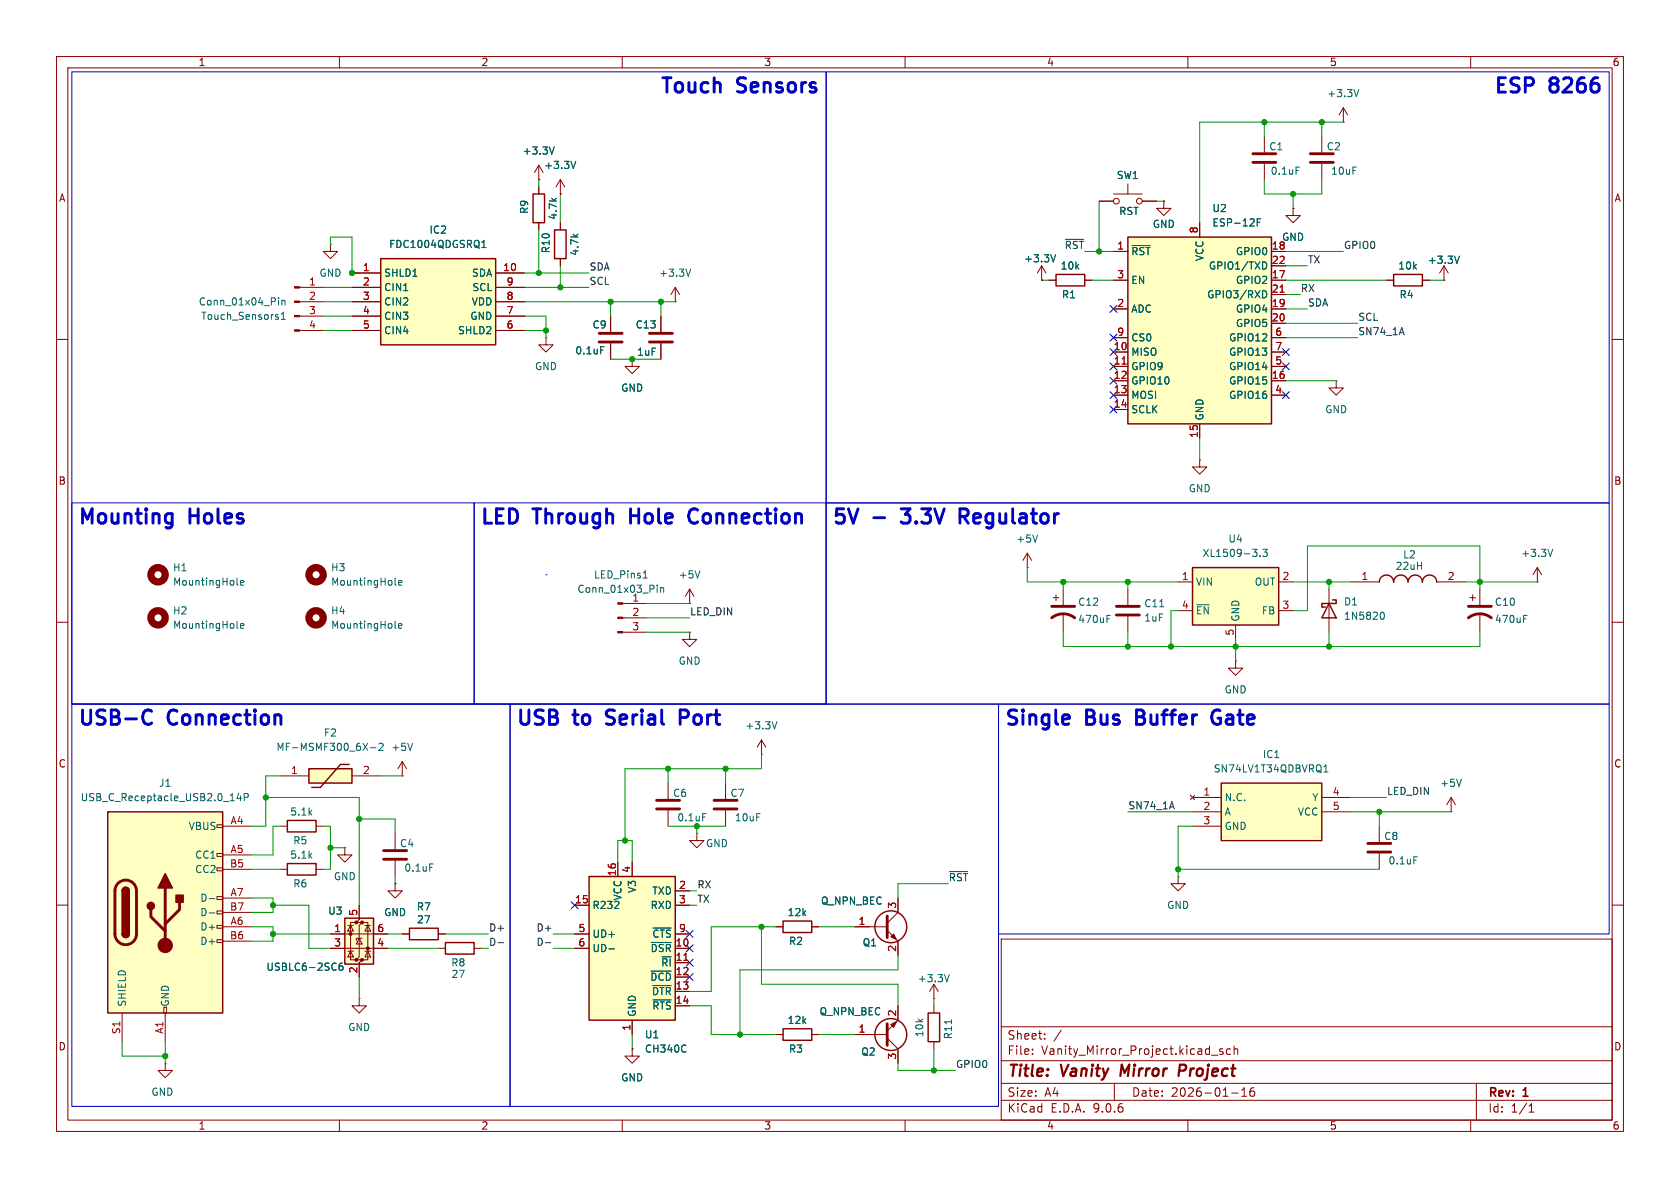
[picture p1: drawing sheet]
<svg xmlns="http://www.w3.org/2000/svg" width="297mm" height="210mm" viewBox="0 0 297 210" stroke-linecap="round" stroke-linejoin="round" font-family="sans-serif">
<g fill="none" stroke="#840000" stroke-width=".18">
<path d="M10 10h277v190h-277zM12 12h273v186h-273zM60 10v2M110 10v2M160 10v2M210 10v2M260 10v2M95.2 33v1.3M95.2 39.4v1.2M107.9 55.9v2.8M245.1 49.5h1.3M251.5 49.5h1.2"/>
<path d="M10 60h2M107.9 60.7v2.8M285 60h2M212.1 81.3v1.3h1.3l-1.3 1.2-1.3-1.2h1.3M212.1 81.3h.1M10 110h2M186.2 105.7h1M186.7 105.2v1M188 104.1v2.8M188 108.5v3.3M199.4 104.1v2.8M199.4 109v2.8"/>
<path d="M218.4 116.8v1.3h1.3l-1.3 1.3-1.2-1.3h1.2M218.4 116.8h.1M238.8 102.9h5M254 102.9h5.1M285 110h2M158.7 158.8v2.5l-1.9 1.9M208.3 154.9v1.3h1.2l-1.2 1.3-1.3-1.3h1.3M208.3 154.9h.1M243.8 146.1v2.7M243.8 150.9v2.8M256.5 143.5h.1M256.5 141l-.7 1.2"/>
<path d="M256.5 141l.8 1.2M256.5 141v2.5M10 160h2M137.2 163.8h1.2M143.5 163.8h1.3M151.1 163.8h5.7M156.8 164.5l1.9 1.9v2.5M158.7 177.8v2.5l-1.9 1.9M165.1 176.5h.1M165.1 174l-.8 1.3M165.1 174l.8 1.3M165.1 174v2.5"/>
<path d="M177 166h108v32h-108zM285 160h2M29.2 188v1.2h1.3l-1.3 1.3-1.3-1.3h1.3M29.2 188h.1M60 198v2M110 198v2M151.1 182.9h5.7M156.8 183.5l1.9 1.9v2.6M160 198v2M177 194.5h108M177 191.5h108M177 187.5h108"/>
<path d="M177 181.5h108M182.5 186.3v.1M182.5 185.5v.1M184.7 183.6v.1M184.7 182.8v.1M187.6 182.1l-1.3 2M197 191.5v3M210 198v2M214.2 186.5h1.1M216.2 185.5l-.4-.1-.2 .2 .1 .2 .5 .2v.3h-.6M217.5 185.5l-.4-.1-.3 .3v.4l.2 .2h.5M217.7 193.2h1.2"/>
<path d="M218.2 185.5l.2-.1 .3 .1 .1 .9M218.2 184.9v1.5M219.5 193.8h.9M219.5 192.7l.5-.4v1.5M221.7 192.3a.59 .59 0 0 0-.7 .6v.6l.1 .2 .4 .1 .2-.1 .1-.5-.1-.3h-.5l-.2 .3M260 198v2M261 191.5v6.5M270.3 196.6h.9M270.3 195.5l.4-.4v1.5"/>
</g>
<path d="M198.3 188.2l-.2 2M209.4 188.2h-.8l-.3 2M209.4 189.2l-.9 .1" fill="none" stroke="#840000" stroke-width=".4"/>
<g fill="none" stroke="#840000" stroke-width=".25">
<path d="M94.2 34.3h2.1v5.1h-2.1zM246.4 48.5h5.1v2h-5.1zM243.8 102.9a1.27 1.27 0 0 1 1.3-1.2 1.27 1.27 0 0 1 1.3 1.2 1.27 1.27 0 0 1 1.2-1.2 1.27 1.27 0 0 1 1.3 1.2 1.27 1.27 0 0 1 1.3-1.2 1.27 1.27 0 0 1 1.3 1.2 1.27 1.27 0 0 1 1.2-1.2 1.27 1.27 0 0 1 1.3 1.2M138.4 162.8h5.1v2h-5.1z"/>
<circle cx="157.5" cy="163.8" r="2.82"/>
<circle cx="157.5" cy="182.9" r="2.82"/>
</g>
<path d="M106.2 61.3h.6M195.7 109.4h.4M195.7 108.8h.6M205 107.3h.7M258.4 137.7l-.5 1.3M250 151.5h.6M167.8 172.3l-.4 1.3" fill="none" stroke="#006464" stroke-width=".18"/>
<path d="M105.9 58.9h4.1M105.9 60.5h4.1M185.9 109.2a3.3 3.3 0 0 1 4.1 0M185.9 107.2h4.1M197.4 107.2h4M197.4 108.7h4M241.8 149.1h4.1M241.8 150.6h4.1M156.8 161.9v3.8M156.8 181v3.8" fill="none" stroke="#840000" stroke-width=".51"/>
<g fill="#840000" stroke="#840000" stroke-width=".18">
<path d="M157.5 181.1l1-.5-.5 1z"/>
<path d="M157.5 165.6l.5-.5 .5 1z"/>
</g>
<path d="M215.9 138.4h17.8v10.2h-17.8z" fill="#ffffc2"/>
<path d="M215.9 138.4h17.8v10.2h-17.8zM72.4 164.1h5.1v2h-5.1z" fill="none" stroke="#840000" stroke-width=".25"/>
<g fill="none" stroke="#840000" stroke-width=".18">
<path d="M194.3 35.6h2.5M196.8 34.3h5.1M199.4 32.5v1.8M201.9 35.6h2.6M111.8 63.5v1.3h1.2l-1.2 1.2-1.3-1.2h1.3M111.8 63.5h.1M181.6 97.8l-.8 1.3M181.6 97.8l.8 1.3M181.6 97.8v2.5M110.1 106.7h4.2M110.1 109.2h4.2M110.1 111.8h4.2"/>
<path d="M121.9 111.8v1.2h1.3l-1.3 1.3-1.3-1.3h1.3M121.9 111.8h.1M121.9 106.7h.1M121.9 104.1l-.7 1.3M121.9 104.1l.8 1.3M121.9 104.1v2.6M181.6 100.3h.1M128.3 138.4v2.8M69.8 156.2v1.3h1.3l-1.3 1.3-1.2-1.3h1.2M69.8 156.2h.1M69.8 147.3v2.8M69.8 152.1v2.8"/>
<path d="M128.3 143.3v2.8M210.4 140.6l.8 .8M210.8 141h5.1M210.8 143.5h5.1M210.8 146.1h5.1M211.2 140.6l-.8 .8M233.7 141h5.1M233.7 143.5h5.1M71.1 165.1h1.3M77.5 165.1h1.2"/>
<circle cx="197.4" cy="35.6" r=".51"/>
<circle cx="201.4" cy="35.6" r=".51"/>
</g>
<path d="M113.7 102.2h.8M114 101.1l.1-.2v1.3M116.2 103.4v.2M116.2 103.9v.8M116.8 103.9v.8M116.8 104l.2-.1h.3v.8M123.7 100.9l-.4 1.3M234 136.5h.8M234 135.6l.4-.4v1.3M76 152.7h.6" fill="none" stroke="#006464" stroke-width=".18"/>
<path d="M67.8 150.4h4.1M67.8 151.9h4.1M126.2 141.5h4.1M126.2 143h4.1" fill="none" stroke="#840000" stroke-width=".51"/>
<g fill="#840000" stroke="#840000" stroke-width=".18">
<path d="M109.2 106.6h.9v.2h-.9z"/>
<path d="M109.2 109.1h.9v.2h-.9z"/>
<path d="M109.2 111.6h.9v.3h-.9z"/>
</g>
<path d="M199.4 41.9h25.4v33h-25.4z" fill="#ffffc2"/>
<path d="M186.7 48.5h5.1v2h-5.1zM199.4 41.9h25.4v33h-25.4zM50.8 152.7h5.1v2h-5.1zM50.8 145h5.1v2.1h-5.1zM78.7 166.6h5.1v2.1h-5.1z" fill="none" stroke="#840000" stroke-width=".25"/>
<g fill="none" stroke="#840000" stroke-width=".18">
<path d="M237.5 19.1l-.8 1.2M237.5 19.1l.8 1.2M237.5 19.1v2.5M205.7 35.6v1.2h-1.2l1.2 1.3 1.3-1.3h-1.3M205.7 35.6h.1M212.1 39.4v2.5M237.5 21.6h.1M184.1 49.5h.1M184.1 47l-.7 1.3M184.1 47l.8 1.3M184.1 47v2.5M185.4 49.5h1.3"/>
<path d="M191.8 49.5h1.2M196.8 44.5h2.6M196.8 49.5h2.6M196.8 54.6h2.6M196.8 59.7h2.6M224.8 44.5h2.5M224.8 49.5h2.5M224.8 54.6h2.5M224.8 59.7h2.5M224.8 47h2.5M224.8 52.1h2.5M224.8 57.2h2.5"/>
<path d="M255.3 49.5h.1M255.3 47l-.8 1.3M255.3 47l.7 1.3M255.3 47v2.5M196.8 62.2h2.6M196.8 64.8h2.6M196.8 67.3h2.6M196.8 69.9h2.6M196.8 72.4h2.6M212.1 74.9v2.6M224.8 62.2h2.5M224.8 64.8h2.5"/>
<path d="M224.8 67.3h2.5M224.8 69.9h2.5M71.1 137.2h.1M71.1 134.6l-.7 1.3M71.1 134.6l.8 1.3M71.1 134.6v2.6M49.5 153.7h1.3M49.5 146.1h1.3M55.9 153.7h1.2M55.9 146.1h1.2M61 149.9v1.2h1.2l-1.2 1.3-1.3-1.3h1.3M61 149.9h.1"/>
<path d="M77.5 167.6h1.2M83.8 167.6h1.3"/>
</g>
<path d="M240.2 15.8l-.4 1.3M222.3 39.3h.4M222.9 38.7h-.6v1.2M186.6 45l-.4 1.3M200.1 43.4h3.2M223.2 51.4a.64 .64 0 0 1 .7 .6 .64 .64 0 0 1-.7 .6M223.5 46.3a.68 .68 0 0 1 .4 .6 .68 .68 0 0 1-.4 .7M258 45.3l-.4 1.3M72.9 131.4l-.4 1.3" fill="none" stroke="#006464" stroke-width=".18"/>
<path d="M226.3 51.7h.7M198.4 64.4h.7" fill="none" stroke="#a90000" stroke-width=".18"/>
<path d="M54.6 135.9h7.6v2.5h-7.6z" fill="#ffffc2"/>
<path d="M54.6 135.9h7.6v2.5h-7.6zM61.7 135.1h-1.5l-3.6 4.1h-1.5" fill="none" stroke="#840000" stroke-width=".25"/>
<path d="M49.5 137.2h5.1M62.2 137.2h5.1" fill="none" stroke="#840000" stroke-width=".18"/>
<path d="M65.5 132.2h1M67 131.5l.5-.1 .2 .4-.8 .9h.8" fill="none" stroke="#006464" stroke-width=".18"/>
<path d="M61 162.3h5v8.1h-5z" fill="#ffffc2"/>
<g fill="#840000" stroke="#840000" stroke-width=".18">
<circle cx="62" cy="165.1" r=".25"/>
<circle cx="63" cy="163.1" r=".25"/>
<circle cx="63" cy="169.7" r=".25"/>
<circle cx="64" cy="163.1" r=".25"/>
<circle cx="64" cy="169.7" r=".25"/>
<circle cx="65" cy="167.6" r=".25"/>
</g>
<g fill="none" stroke="#840000" stroke-width=".18">
<path d="M223.5 24.1v2.8M223.5 29v2.8M228.6 36.8v1.3h1.3l-1.3 1.3-1.3-1.3h1.3M228.6 36.8h.1M236.2 67.3v1.3h1.3l-1.3 1.3-1.3-1.3h1.3M236.2 67.3h.1M259.8 105.7h1.1M260.3 105.2v1M261.6 104.1v2.8M261.6 108.5v3.3M271.8 102.9h.1M271.8 100.3l-.8 1.3"/>
<path d="M271.8 100.3l.7 1.3M271.8 100.3v2.6M123.2 147.3v1.3h1.3l-1.3 1.3-1.3-1.3h1.3M123.2 147.3h.1M58.4 165.1h10.2M58.4 167.6h10.2M61.5 168.1h1M61.5 163.6h1M62 163.6l.5 1h-1zM62 168.1l.5 1.1h-1zM63 163.1h-1v6.6h1M63.5 160v2.6l-.5 .5h1l-.5 .5v5.6l-.5 .5h1l-.5 .5v2.5"/>
<path d="M63.5 165.9l.5 1h-1zM63.5 176.5v1.3h1.3l-1.3 1.3-1.3-1.3h1.3M63.5 176.5h.1M64 165.9h-1v.3M64 163.1h1v6.6h-1M64.5 168.1h1M64.5 163.6h1M65 163.6l.5 1h-1zM65 168.1l.5 1.1h-1z"/>
</g>
<path d="M61 162.3h5v8.1h-5z" fill="none" stroke="#840000" stroke-width=".25"/>
<path d="M229.1 29.5h.6M274.5 97.1l-.4 1.3M269.4 109.4h.4M269.4 108.8h.6M60.5 170.3h-.3a.86 .86 0 0 0 0 1.2l.4-.1v-.4l-.2-.3h-.2l-.3 .3" fill="none" stroke="#006464" stroke-width=".18"/>
<path d="M221.5 27.2h4.1M221.5 28.7h4.1M259.6 109.2a3.3 3.3 0 0 1 4.1 0M259.6 107.2h4.1" fill="none" stroke="#840000" stroke-width=".51"/>
<path d="M210.8 100.3h15.3v10.2h-15.3z" fill="#ffffc2"/>
<path d="M210.8 100.3h15.3v10.2h-15.3z" fill="none" stroke="#840000" stroke-width=".25"/>
<path d="M208.3 102.9h2.5M208.3 108h2.5M218.4 110.5v2.5M226.1 102.9h2.5M226.1 108h2.5M118.1 138.4v2.8M118.1 143.3v2.8" fill="none" stroke="#840000" stroke-width=".18"/>
<path d="M221.4 97.1h.8l-.4 .5M222.2 97.7v.5M222.8 98.2v.2M223.2 97.1h.8l-.4 .5 .4 .1v.5l-.2 .2-.6-.2M211.6 106.9h2.2M124.2 143.8h.6" fill="none" stroke="#006464" stroke-width=".18"/>
<path d="M116.1 141.5h4M116.1 143h4" fill="none" stroke="#840000" stroke-width=".51"/>
<path d="M19 143.5h20.4v35.6h-20.4z" fill="#ffffc2"/>
<g fill="none" stroke="#840000" stroke-width=".18">
<path d="M233.7 24.1v2.8M233.7 29v2.8M234.9 104.1v7.7M134.6 133.4h.1M134.6 130.8l-.7 1.3M134.6 130.8l.8 1.3M134.6 130.8v2.6M38.4 145.8h1v.5h-1zM38.4 150.9h1v.5h-1zM38.4 153.4h1v.5h-1zM38.4 158.5h1v.5h-1zM39.4 146.1h5"/>
<path d="M39.4 151.1h5M39.4 153.7h5M39.4 158.8h5M21.6 179.1v5.1M29 178.1h.5v1h-.5zM29.2 179.1v5.1M38.4 161h1v.5h-1zM38.4 163.6h1v.5h-1zM38.4 166.1h1v.5h-1zM39.4 161.3h5M39.4 163.8h5M39.4 166.4h5"/>
<path d="M165.1 177.8v1.3M137.2 182.9h1.2M143.5 182.9h1.3M165.1 184.2v1.2"/>
</g>
<path d="M234.9 106.7l1.3 2.5h-2.5zM235.6 106h.6v.7h-2.5v.6h.6M19 143.5h20.4v35.6h-20.4zM21.6 157.5a.64 .64 0 0 1 .6-.7 .64 .64 0 0 1 .7 .7M21.6 165.1a.64 .64 0 0 0 .6 .6 .64 .64 0 0 0 .7-.6M164.1 179.1h2v5.1h-2zM138.4 181.9h5.1v2h-5.1z" fill="none" stroke="#840000" stroke-width=".25"/>
<path d="M231.6 27.2h4.1M231.6 28.7h4.1M20.9 156.1a1.9 1.9 0 0 1 2-.4 1.9 1.9 0 0 1 1.2 1.8v7.6a1.91 1.91 0 0 1-1.9 1.9 1.91 1.91 0 0 1-1.9-1.9v-7.8l.2-.6zM29.2 157v10.1M31.7 159.5v1.3l-2.5 2.5M26.7 160.8v1.3l2.5 2.5" fill="none" stroke="#840000" stroke-width=".51"/>
<g fill="#840000" stroke="#840000" stroke-width=".25">
<path d="M21.6 157.5h1.3v7.6h-1.3z"/>
<path d="M21.8 157a.64 .64 0 0 1 .7-.1 .64 .64 0 0 1 .4 .6h-1.3z"/>
<path d="M21.6 165.1h1.3a.64 .64 0 0 1-.7 .6 .64 .64 0 0 1-.6-.6z"/>
<path d="M29.2 154.4l1.3 2.6h-2.6z"/>
<path d="M31.1 158.2h1.3v1.3h-1.3z"/>
<circle cx="26.7" cy="160.1" r=".63"/>
</g>
<circle cx="29.2" cy="167.1" r="1.27" fill="#840000" stroke="#840000" stroke-width=".18"/>
<path d="M244.2 108.3l.1-.1a.68 .68 0 0 1 .5 .6 .68 .68 0 0 1-.5 .7l-.1-.1M137.3 127.6l-.4 1.2M37 158.8h1M42.2 140.2l-.3 .9h.8M42.5 140.7v.8M43.2 140.9h.6l.1-.2-.1-.3-.6-.1v1.2M37 161.4h1M168.2 180.3v.7" fill="none" stroke="#006464" stroke-width=".18"/>
<path d="M104.1 154.9h15.3v25.4h-15.3z" fill="#ffffc2"/>
<path d="M98 40.6h2.1v5.1h-2.1zM104.1 154.9h15.3v25.4h-15.3z" fill="none" stroke="#840000" stroke-width=".25"/>
<g fill="none" stroke="#840000" stroke-width=".18">
<path d="M95.2 31.8h.1M95.2 29.2l-.7 1.3M95.2 29.2l.8 1.3M95.2 29.2v2.6M99.1 34.3h.1M99.1 31.8v2.5M99.1 39.4v1.2M99.1 31.8l-.8 1.2M99.1 31.8l.7 1.2M52.9 50.8h4.2M52.9 53.3h4.2M52.9 55.9h4.2"/>
<path d="M52.9 58.4h4.2M96.5 59.7v1.3h1.3l-1.3 1.2-1.3-1.2h1.3M96.5 59.7h.1M99.1 45.7v1.3M116.8 55.9v2.8M119.4 53.3h.1M119.4 50.8l-.8 1.3M119.4 50.8l.7 1.3M119.4 50.8v2.5M116.8 60.7v2.8M109.2 152.4v2.5M111.8 152.4v2.5"/>
<path d="M119.4 157.5h2.5M101.6 160h2.5M101.6 165.1h2.5M101.6 167.6h2.5M119.4 160h2.5M119.4 165.1h2.5M119.4 167.6h2.5M119.4 170.2h2.5M119.4 172.7h2.5M119.4 175.3h2.5M119.4 177.8h2.5M111.8 185.4v1.3h1.2l-1.2 1.3-1.3-1.3h1.3"/>
<path d="M111.8 185.4h.1M111.8 180.3v2.6"/>
</g>
<g fill="none" stroke="#006464" stroke-width=".18">
<path d="M98 26l-.5 1.2M101.8 28.5l-.4 1.3M49.1 56l.1 .2-.1 .3M49.1 55.6l.1 .1M49.2 52.6v.2M49.2 53.1v.8M49.7 56.5h.7M49.7 55.6l.4-.4v1.3M49.8 53.1v.8M49.8 53.2l.2-.1h.3l.1 .8M122.1 47.6l-.4 1.2M41.9 103.3l.2 .1"/>
<path d="M41.9 110.9l.2 .2M42.5 103l.6-.1-.1-.2-.3-.1-.2 .2 .1 .6h.4M42.5 110.6l.6-.1-.1-.2-.3-.1-.2 .2 .1 .6h.4M69.8 103.3l.2 .1M69.8 110.9l.2 .2M70.4 103l.6-.1v-.2l-.4-.1-.2 .2 .1 .6h.5M70.4 110.6l.6-.1v-.2l-.4-.1-.2 .2 .1 .6h.5M107.7 167.7h.9M115.1 171.7h3.5M115.1 166.6h3.5M115.4 174.2h3.2M115.5 164.1h3.1"/>
<path d="M115.5 176.8h3.1M121.2 184.8l.1 .1M121.3 185.9h-.1"/>
</g>
<path d="M120.9 169.8h.7" fill="none" stroke="#a90000" stroke-width=".18"/>
<path d="M114.8 58.9h4.1M114.8 60.5h4.1" fill="none" stroke="#840000" stroke-width=".51"/>
<g fill="none" stroke="#840000" stroke-width="1.3">
<circle cx="27.9" cy="101.6" r="1.27"/>
<circle cx="27.9" cy="109.2" r="1.27"/>
<circle cx="55.9" cy="101.6" r="1.27"/>
<circle cx="55.9" cy="109.2" r="1.27"/>
</g>
<g fill="#840000" stroke="#840000" stroke-width=".18">
<path d="M52.1 50.7h.8v.2h-.8z"/>
<path d="M52.1 53.2h.8v.3h-.8z"/>
<path d="M52.1 55.8h.8v.2h-.8z"/>
<path d="M52.1 58.3h.8v.2h-.8z"/>
</g>
<path d="M67.3 45.7h20.3v15.3h-20.3z" fill="#ffffc2"/>
<path d="M67.3 45.7h20.3v15.3h-20.3z" fill="none" stroke="#840000" stroke-width=".25"/>
<g fill="none" stroke="#840000" stroke-width=".18">
<path d="M95.2 31.8h.1M95.2 33v1.3M95.2 39.4v1.2M99.1 34.3h.1M99.1 39.4v1.2M194.3 35.6h2.5M201.9 35.6h2.6M205.7 35.6h.1M212.1 39.4v2.5M228.6 36.8h.1M58.4 43.2v1.3h1.3l-1.3 1.2-1.3-1.2h1.3M58.4 43.2h.1"/>
<path d="M62.2 48.3h5.1M62.2 50.8h5.1M62.2 53.3h5.1M62.2 55.9h5.1M62.2 58.4h5.1M87.6 48.3h5.1M87.6 50.8h5.1M87.6 53.3h5.1M87.6 55.9h5.1M87.6 58.4h5.1M99.1 45.7v1.3M107.9 55.9v2.8"/>
<path d="M116.8 55.9v2.8M184.1 49.5h.1M185.4 49.5h1.3M191.8 49.5h1.2M196.8 49.5h2.6M196.8 44.5h2.6M196.8 54.6h2.6M196.8 59.7h2.6M224.8 49.5h2.5M224.8 44.5h2.5M224.8 54.6h2.5M224.8 59.7h2.5"/>
<path d="M224.8 47h2.5M224.8 52.1h2.5M224.8 57.2h2.5M245.1 49.5h1.3M251.5 49.5h1.2M255.3 49.5h.1M107.9 60.7v2.8M111.8 63.5h.1M116.8 60.7v2.8M196.8 62.2h2.6M196.8 64.8h2.6M196.8 67.3h2.6"/>
<path d="M196.8 69.9h2.6M196.8 72.4h2.6M212.1 74.9v2.6M224.8 62.2h2.5M224.8 64.8h2.5M224.8 67.3h2.5M224.8 69.9h2.5M69.8 156.2h.1M109.2 152.4v2.5M111.8 152.4v2.5M119.4 157.5h2.5M158.7 158.8v2.5"/>
<path d="M58.4 165.1h2.6M58.4 167.6h2.6M63.5 160v2.6M63.5 170.2v2.5M66 165.1h2.6M66 167.6h2.6M71.1 165.1h1.3M77.5 165.1h1.2M101.6 160h2.5M101.6 165.1h2.5M101.6 167.6h2.5M119.4 160h2.5"/>
<path d="M119.4 165.1h2.5M119.4 167.6h2.5M119.4 170.2h2.5M119.4 172.7h2.5M119.4 175.3h2.5M119.4 177.8h2.5M137.2 163.8h1.2M143.5 163.8h1.3M151.1 163.8h2.6M158.7 166.4v2.5M158.7 177.8v2.5M111.8 185.4h.1"/>
<path d="M111.8 180.3v2.6M137.2 182.9h1.2M143.5 182.9h1.3M151.1 182.9h2.6M158.7 185.4v2.6"/>
</g>
<g fill="none" stroke="#006464" stroke-width=".18">
<path d="M98 26l-.5 1.2M101.8 28.5l-.4 1.3M222.3 39.3h.4M222.9 38.7h-.6v1.2M85.2 43.8h.7M85.3 42.8l.2-.3v1.3M186.6 45l-.4 1.3M200.1 43.4h3.2M223.2 51.4a.64 .64 0 0 1 .7 .6 .64 .64 0 0 1-.7 .6M223.5 46.3a.68 .68 0 0 1 .4 .6 .68 .68 0 0 1-.4 .7M258 45.3l-.4 1.3M106.2 61.3h.6"/>
<path d="M60.5 170.3h-.3a.86 .86 0 0 0 0 1.2l.4-.1v-.4l-.2-.3h-.2l-.3 .3M107.7 167.7h.9M115.1 171.7h3.5M115.1 166.6h3.5M115.4 174.2h3.2M115.5 164.1h3.1M115.5 176.8h3.1M121.2 184.8l.1 .1M121.3 185.9h-.1"/>
</g>
<path d="M188.3 42.3h3.2M247.8 57.9l.4 1.3M167.9 154.1h3.2M207.2 141.7l.4 1.3M88 166.6h1M96.4 166.6h1" fill="none" stroke="#0f0f0f" stroke-width=".18"/>
<g fill="none" stroke="#009600" stroke-width=".18">
<path d="M95.2 31.8v1.2M99.1 34.3v5.1M194.3 35.6v8.9h2.5M204.5 35.6h1.2M223.5 31.8v2.5h10.2v-2.5M223.5 21.6v2.5M228.6 34.3v2.5M233.7 21.6v2.5M237.5 21.6h-25.4v17.8M57.1 53.3h5.1M57.1 50.8h5.1M57.1 58.4h5.1"/>
<path d="M57.1 55.9h5.1M58.4 43.2v-1.3h3.8v6.4h1.3M92.7 53.3h26.7M92.7 50.8h11.4M92.7 58.4h3.8M92.7 48.3h11.4M92.7 55.9h3.8v3.8M95.2 40.6v7.7M99.1 47v3.8M107.9 53.3v2.6M116.8 53.3v2.6M184.1 49.5h1.3"/>
<path d="M193 49.5h3.8M227.3 44.5h10.2M227.3 54.6h3.8M227.3 47h3.8M227.3 52.1h2.6M227.3 57.2h12.7M227.3 59.7h12.7M227.3 49.5h17.8M252.7 49.5h2.6M107.9 63.5h8.9M212.1 77.5v3.8M227.3 67.3h8.9"/>
<path d="M114.3 109.2h7.6M114.3 111.8h7.6M114.3 106.7h7.6M181.6 100.3v2.6h26.7M188 102.9v1.2M188 111.8v2.5h73.6v-2.5M199.4 102.9v1.2M199.4 111.8v2.5M208.3 108h-1.3v6.3M218.4 113v3.8M228.6 102.9h10.2M234.9 102.9v1.2"/>
<path d="M234.9 111.8v2.5M259.1 102.9h12.7M261.6 104.1v-7.6h-30.5v11.5h-2.5M49.5 137.2h-2.5v8.9h-2.6M67.3 137.2h3.8M118.1 135.9v2.5M128.3 135.9v2.5M134.6 133.4v2.5h-24.1v12.7M44.4 153.7h5.1M44.4 158.8h3.9v2.5h-3.9M47 141h16.5v19M49.5 146.1h-1.2v5h-3.9"/>
<path d="M57.1 146.1h1.3v7.6h-1.3M58.4 149.9h2.6M63.5 144.8h6.3v2.5M69.8 154.9v1.3M109.2 152.4v-3.8h2.6v3.8M118.1 146.1h10.2M121.9 157.5h1.3M123.2 146.1v1.2M167.6 156.2h-8.9v2.6M199.4 143.5h11.4M208.3 153.7h35.5M210.8 146.1h-2.5v8.8"/>
<path d="M238.8 143.5h17.7M238.8 141h6.3M243.8 143.5v2.6M44.4 163.8h3.9v2.6h-3.9M48.3 165.1h10.1M48.3 160h6.3v7.6h3.8M63.5 172.7v3.8M68.6 165.1h2.5M68.6 167.6h8.9M78.7 165.1h7.7M85.1 167.6h1.3M97.8 165.1h3.8"/>
<path d="M97.8 167.6h3.8M121.9 160h1.3M121.9 177.8h3.8v5.1h11.5M134.6 163.8v10.2h24.1v3.8M137.2 163.8h-11.5v11.5h-3.8M144.8 163.8h6.3M158.7 168.9v2.6h-27.9v11.4M165.1 176.5v1.3M21.6 184.2v2.5h7.6M29.2 184.2v3.8M111.8 182.9v2.5M144.8 182.9h6.3"/>
<path d="M158.7 188v1.2h10.2M165.1 185.4v3.8"/>
</g>
<g fill="none" stroke="#000084" stroke-width=".18">
<path d="M196.2 59.1l1.3 1.2M196.2 54l1.3 1.2M197.5 59.1l-1.3 1.2M197.5 54l-1.3 1.2M196.2 61.6l1.3 1.2M196.2 69.2l1.3 1.3M196.2 71.8l1.3 1.2M196.2 66.7l1.3 1.2M196.2 64.2l1.3 1.2M197.5 61.6l-1.3 1.2M197.5 69.2l-1.3 1.3M197.5 71.8l-1.3 1.2"/>
<path d="M197.5 66.7l-1.3 1.2M197.5 64.2l-1.3 1.2M226.7 69.2l1.2 1.3M226.7 61.6l1.2 1.2M226.7 64.2l1.2 1.2M227.9 69.2l-1.2 1.3M227.9 61.6l-1.2 1.2M227.9 64.2l-1.2 1.2M101 159.4l1.2 1.2M102.2 159.4l-1.2 1.2M121.3 172.1l1.2 1.2M121.3 169.6l1.2 1.2"/>
<path d="M121.3 167l1.2 1.2M121.3 164.5l1.2 1.2M122.5 172.1l-1.2 1.2M122.5 167l-1.2 1.2M122.5 169.6l-1.2 1.2M122.5 164.5l-1.2 1.2"/>
</g>
<path d="M12.7 12.7h133.3v111.8h-133.3zM146 12.7h138.5v76.2h-138.5zM12.7 88.9h71.1v35.6h-71.1zM83.8 88.9h62.2v35.6h-62.2zM146 88.9h138.5v35.6h-138.5zM96.5 101.6h.1M12.7 124.5h77.5v71.1h-77.5zM90.2 124.5h86.3v71.1h-86.3zM176.5 124.5h108v40.6h-108z" fill="none" stroke="#0000c2" stroke-width=".18"/>
<g fill="none" stroke="#0000c2" stroke-width=".51">
<path d="M117.2 13.7h1.4M117.9 13.7v2.6M126.3 13.7v2.6M131.8 13.9l-.9-.2-.4 .3M266.1 13.7h-1.2v2.6M268.6 13.9l-1-.2-.4 .3M271 14l-.4-.3h-1v2.6M274.1 14l.4-.3h.5l.3 .3M276.4 14l.4-.3h.6l.4 .3M280 13.7h-.4l-.4 .3M282.5 13.7h-.5l-.4 .3M14.6 92.5v-2.6l.8 1.9 .9-1.9v2.6"/>
<path d="M24.4 89.9v2.2M25.8 89.9l-.1 .2 .1 .1M25.8 89.9l.2 .2-.2 .1M25.8 89.9v.3M33.6 89.9v2.6M35 89.9v2.6M38.5 89.9v2.2M85.7 89.9v2.6M89 89.9h-1.2v2.6M91.3 90.3l-.6-.4h-.6v2.6M94.2 89.9h1.4M94.9 89.9v2.6"/>
<path d="M96.5 89.9v2.6M107.2 89.9v2.6M111.5 89.9v2.6M111.5 91.2h1.4M112.9 89.9v2.6M116.4 89.9v2.2M123.3 90.2a.95 .95 0 0 0-1.1-.1 .95 .95 0 0 0-.4 .9 1.08 1.08 0 0 0 .2 1.2 1.08 1.08 0 0 0 1.2 .2M135.7 89.9v2.2M137.1 89.9l-.1 .2 .1 .1M137.1 89.9l.1 .2-.1 .1M137.1 89.9v.3M149.2 89.9h-1.3l-.1 1.3"/>
<path d="M150 89.9l.8 2.6 .9-2.6M154.5 91.5h1.9M159.3 89.9h1.6l-.9 1M159.3 92.2l.4 .3M162.9 89.9h1.6l-.8 1M165.2 89.9l.9 2.6 .8-2.6M170.3 91.3l.9 1.2M170.9 91.2l-.2 .1h-1M171 90.2l-.3-.3h-1v2.6M179 89.9v2.2M182.7 89.9v2.2M14.6 125.5v2.1"/>
<path d="M16 125.5v2.1M18.6 125.6l-1-.1-.3 .2M20.9 125.7l-.4-.2h-.8v2.5M26.8 125.7a.87 .87 0 0 0-1.3 .2M26.8 127.8a.89 .89 0 0 1-1.1 .1M31.3 125.7a.87 .87 0 0 0-1.3 .2M43.6 125.5v2.2M45.1 125.5l-.1 .1 .1 .1M45.1 125.5l.1 .1-.1 .1M45.1 125.5v.2M92.1 125.5v2.1M93.5 125.5v2.1"/>
<path d="M96.1 125.6l-1-.1-.4 .2M98.4 125.7l-.4-.2h-.9v2.5M101.6 125.5v2.2M107.2 127.9l.3 .1M108.6 125.6l-.9-.1a.62 .62 0 0 0-.4 1M113.5 125.5l-.2 .1 .2 .1M113.5 125.5l.1 .1-.1 .1M113.5 125.5v.2M117 125.5v2.2M121.5 126.7l-.3 .1h-1M121.6 125.7l-.4-.2h-1v2.5M126.7 125.5v2.2"/>
<path d="M179.8 125.6l-1-.1-.4 .2M180.8 125.5l-.1 .1 .1 .1M180.8 125.5l.2 .1-.2 .1M180.8 125.5v.2M186.6 125.5v2.2M193.3 125.7l-.4-.2h-.8v2.5M200.9 126.7h.9M202.1 125.7l-.3-.2h-.9v2.5h1M206.4 125.5l-.5 .1-.1 .3M207.8 125.5l-.5 .1-.1 .3M215.3 127h.5M215.7 125.6a.98 .98 0 0 0-1.1 .1 .98 .98 0 0 0-.4 .9 1.08 1.08 0 0 0 .3 1.1 1.08 1.08 0 0 0 1.2 .2"/>
<path d="M219.2 125.5v2.2"/>
</g>
<path d="M226.3 51.7h.7M198.4 64.4h.7M120.9 169.8h.7" fill="none" stroke="#a90000" stroke-width=".18"/>
<g fill="#009600" stroke="#009600" stroke-width=".18">
<circle cx="234.9" cy="102.9" r=".46"/>
<circle cx="234.9" cy="114.3" r=".46"/>
<circle cx="218.4" cy="114.3" r=".46"/>
<circle cx="123.2" cy="146.1" r=".46"/>
<circle cx="118.1" cy="135.9" r=".46"/>
<circle cx="128.3" cy="135.9" r=".46"/>
<circle cx="165.1" cy="189.2" r=".46"/>
<circle cx="199.4" cy="114.3" r=".46"/>
<circle cx="199.4" cy="102.9" r=".46"/>
<circle cx="188" cy="102.9" r=".46"/>
<circle cx="207" cy="114.3" r=".46"/>
<circle cx="208.3" cy="153.7" r=".46"/>
<circle cx="261.6" cy="102.9" r=".46"/>
<circle cx="243.8" cy="143.5" r=".46"/>
<circle cx="194.3" cy="44.5" r=".46"/>
<circle cx="223.5" cy="21.6" r=".46"/>
<circle cx="228.6" cy="34.3" r=".46"/>
<circle cx="233.7" cy="21.6" r=".46"/>
<circle cx="29.2" cy="186.7" r=".46"/>
<circle cx="48.3" cy="160" r=".46"/>
<circle cx="48.3" cy="165.1" r=".46"/>
<circle cx="110.5" cy="148.6" r=".46"/>
<circle cx="134.6" cy="163.8" r=".46"/>
<circle cx="47" cy="141" r=".46"/>
<circle cx="95.2" cy="48.3" r=".46"/>
<circle cx="96.5" cy="58.4" r=".46"/>
<circle cx="62.2" cy="48.3" r=".46"/>
<circle cx="107.9" cy="53.3" r=".46"/>
<circle cx="116.8" cy="53.3" r=".46"/>
<circle cx="99.1" cy="50.8" r=".46"/>
<circle cx="111.8" cy="63.5" r=".46"/>
<circle cx="58.4" cy="149.9" r=".46"/>
<circle cx="63.5" cy="144.8" r=".46"/>
<circle cx="130.8" cy="182.9" r=".46"/>
</g>
<g font-size="3.5" fill="#0000c2">
<text x="116.3" y="17.7">Touch</text>
<text x="130.2" y="17.7">Sensors</text>
<text x="263.6" y="17.7">ESP</text>
<text x="273.9" y="17.7">8266</text>
<text x="13.7" y="93.9">Mounting</text>
<text x="33.7" y="93.9">Holes</text>
<text x="84.8" y="93.9">LED</text>
<text x="94.6" y="93.9">Through</text>
<text x="112.6" y="93.9">Hole</text>
<text x="124" y="93.9">Connection</text>
<text x="147" y="93.9">5V</text>
<text x="160.6" y="93.9">3.3V</text>
<text x="171.8" y="93.9">Regulator</text>
<text x="13.7" y="129.5">USB-C</text>
<text x="29.9" y="129.5">Connection</text>
<text x="91.1" y="129.5">USB</text>
<text x="101.7" y="129.5">to</text>
<text x="108.4" y="129.5">Serial</text>
<text x="122.4" y="129.5">Port</text>
<text x="177.5" y="129.5">Single</text>
<text x="192.2" y="129.5">Bus</text>
<text x="202" y="129.5">Buffer</text>
<text x="216.5" y="129.5">Gate</text>
</g>
<g font-size="2.8" fill="#840000">
<text x="178" y="190.9">Title:</text>
<text x="187.7" y="190.9">Vanity</text>
<text x="198.9" y="190.9">Mirror</text>
<text x="210" y="190.9">Project</text>
</g>
<g font-size="2.1" fill="#840000">
<text x="178" y="184">Sheet:</text>
<text x="178" y="186.7">File:</text>
<text x="184.1" y="186.7">Vanity_Mirror_Project.kicad_sch</text>
<text x="178" y="196.9">KiCad</text>
<text x="178" y="194.1">Size:</text>
<text x="184.7" y="194.1">A4</text>
<text x="185.7" y="196.9">E.D.A.</text>
<text x="193.3" y="196.9">9.0.6</text>
<text x="200" y="194.1">Date:</text>
<text x="207" y="194.1">2026-01-16</text>
<text x="263" y="194.3">Rev:</text>
<text x="263" y="196.9">Id:</text>
<text x="267.1" y="196.9">1/1</text>
<text x="269.4" y="194.3">1</text>
</g>
<g font-size="1.8" fill="#840000">
<text x="35" y="11.9">1</text>
<text x="85" y="11.9">2</text>
<text x="135" y="11.9">3</text>
<text x="185" y="11.9">4</text>
<text x="235" y="11.9">5</text>
<text x="285" y="11.9">6</text>
<text x="10.3" y="35.9">A</text>
<text x="285.3" y="35.9">A</text>
<text x="10.3" y="85.9">B</text>
<text x="285.3" y="85.9">B</text>
<text x="10.3" y="135.9">C</text>
<text x="285.3" y="135.9">C</text>
<text x="10.3" y="185.9">D</text>
<text x="285.3" y="185.9">D</text>
<text x="35" y="199.9">1</text>
<text x="85" y="199.9">2</text>
<text x="135" y="199.9">3</text>
<text x="185" y="199.9">4</text>
<text x="235" y="199.9">5</text>
<text x="285" y="199.9">6</text>
</g>
<g font-size="1.8" fill="#006464">
<text x="234.5" y="17.4">+3.3V</text>
<text x="92.3" y="27.5">+3.3V</text>
<text x="224.3" y="26.8">C1</text>
<text x="234.5" y="26.8">C2</text>
<text x="96.1" y="30.1">+3.3V</text>
<text x="197.3" y="31.9">SW1</text>
<text x="224.5" y="31.1">0.1uF</text>
<text x="235.2" y="31.1">10uF</text>
<text x="75.8" y="41.5">IC2</text>
<text x="93.6" y="37.9" transform="rotate(-90 93.6 37.9)">R9</text>
<text x="98.7" y="39" transform="rotate(-90 98.7 39)">4.7k</text>
<text x="197.8" y="38.2">RST</text>
<text x="203.7" y="40.5">GND</text>
<text x="214.2" y="40.2">ESP-12F</text>
<text x="214.2" y="37.7">U2</text>
<text x="68.7" y="44">FDC1004QDGSRQ1</text>
<text x="97.4" y="44.9" transform="rotate(-90 97.4 44.9)">R10</text>
<text x="102.5" y="45.3" transform="rotate(-90 102.5 45.3)">4.7k</text>
<text x="181" y="46.6">+3.3V</text>
<text x="187.4" y="47.9">10k</text>
<text x="199.9" y="45.3">~{RST}</text>
<text x="213" y="46.2" transform="rotate(-90 213 46.2)">VCC</text>
<text x="213.6" y="47.9">GPIO1/TXD</text>
<text x="218.4" y="45.3">GPIO0</text>
<text x="226.6" y="42.8">GND</text>
<text x="247.1" y="47.9">10k</text>
<text x="252.3" y="46.8">+3.3V</text>
<text x="56.4" y="49.1">GND</text>
<text x="67.8" y="49.1">SHLD1</text>
<text x="67.8" y="51.7">CIN1</text>
<text x="83.4" y="49.1">SDA</text>
<text x="83.4" y="51.7">SCL</text>
<text x="116.4" y="49.1">+3.3V</text>
<text x="187.6" y="52.9">R1</text>
<text x="199.9" y="50.4">EN</text>
<text x="213.3" y="52.9">GPIO3/RXD</text>
<text x="218.4" y="50.4">GPIO2</text>
<text x="247.3" y="52.9">R4</text>
<text x="35" y="54.2">Conn_01x04_Pin</text>
<text x="35.5" y="56.7">Touch_Sensors1</text>
<text x="67.8" y="54.2">CIN2</text>
<text x="67.8" y="56.7">CIN3</text>
<text x="67.8" y="59.3">CIN4</text>
<text x="80.9" y="59.3">SHLD2</text>
<text x="83" y="56.7">GND</text>
<text x="83.3" y="54.2">VDD</text>
<text x="104.7" y="58.3">C9</text>
<text x="112.3" y="58.3">C13</text>
<text x="199.9" y="55.5">ADC</text>
<text x="218.4" y="55.5">GPIO4</text>
<text x="218.4" y="58">GPIO5</text>
<text x="94.5" y="65.6">GND</text>
<text x="101.6" y="62.8">0.1uF</text>
<text x="112.5" y="63.1">1uF</text>
<text x="199.9" y="60.6">CS0</text>
<text x="199.9" y="63.1">MISO</text>
<text x="199.9" y="65.6">GPIO9</text>
<text x="217.2" y="60.6">GPIO12</text>
<text x="217.2" y="63.1">GPIO13</text>
<text x="217.2" y="65.6">GPIO14</text>
<text x="109.7" y="69.4">GND</text>
<text x="199.9" y="68.2">GPIO10</text>
<text x="199.9" y="70.7">MOSI</text>
<text x="217.2" y="68.2">GPIO15</text>
<text x="217.2" y="70.7">GPIO16</text>
<text x="199.9" y="73.3">SCLK</text>
<text x="213" y="74.4" transform="rotate(-90 213 74.4)">GND</text>
<text x="234.2" y="73.3">GND</text>
<text x="210.1" y="87.2">GND</text>
<text x="30.5" y="101.2">H1</text>
<text x="58.4" y="101.2">H3</text>
<text x="179.6" y="96.1">+5V</text>
<text x="212.5" y="98.7">XL1509-3.3</text>
<text x="217.1" y="96.1">U4</text>
<text x="246.6" y="100.9">22uH</text>
<text x="248" y="98.9">L2</text>
<text x="268.8" y="98.7">+3.3V</text>
<text x="30.5" y="103.7">MountingHole</text>
<text x="58.4" y="103.7">MountingHole</text>
<text x="102" y="105">Conn_01x03_Pin</text>
<text x="104.9" y="102.5">LED_Pins1</text>
<text x="111.7" y="106.4">1</text>
<text x="119.9" y="102.5">+5V</text>
<text x="190.5" y="107.3">C12</text>
<text x="202.2" y="107.5">C11</text>
<text x="211.3" y="103.7">VIN</text>
<text x="221.7" y="103.7">OUT</text>
<text x="237.5" y="107.2">D1</text>
<text x="264.2" y="107.3">C10</text>
<text x="30.5" y="108.8">H2</text>
<text x="30.5" y="111.4">MountingHole</text>
<text x="58.4" y="108.8">H4</text>
<text x="58.4" y="111.4">MountingHole</text>
<text x="190.5" y="110.3">470uF</text>
<text x="202.2" y="110.1">1uF</text>
<text x="211.3" y="108.8">~{EN}</text>
<text x="219.3" y="110" transform="rotate(-90 219.3 110)">GND</text>
<text x="223" y="108.8">FB</text>
<text x="237.5" y="109.8">1N5820</text>
<text x="264.2" y="110.3">470uF</text>
<text x="119.9" y="117.7">GND</text>
<text x="216.4" y="122.8">GND</text>
<text x="57.2" y="130.4">F2</text>
<text x="131.7" y="129.1">+3.3V</text>
<text x="48.8" y="132.9">MF-MSMF300_6X-2</text>
<text x="69.1" y="132.9">+5V</text>
<text x="214.5" y="136.8">SN74LV1T34QDBVRQ1</text>
<text x="223.1" y="134.2">IC1</text>
<text x="14.2" y="141.8">USB_C_Receptacle_USB2.0_14P</text>
<text x="28" y="139.3">J1</text>
<text x="118.9" y="141.1">C6</text>
<text x="129" y="141.1">C7</text>
<text x="216.4" y="141.8">N.C.</text>
<text x="231.9" y="141.8">Y</text>
<text x="254.5" y="139.3">+5V</text>
<text x="33.3" y="146.9">VBUS</text>
<text x="51.2" y="144.4">5.1k</text>
<text x="51.7" y="149.5">R5</text>
<text x="70.6" y="150">C4</text>
<text x="119.6" y="145.4">0.1uF</text>
<text x="124.7" y="150">GND</text>
<text x="129.8" y="145.4">10uF</text>
<text x="216.4" y="144.4">A</text>
<text x="216.4" y="146.9">GND</text>
<text x="229.3" y="144.4">VCC</text>
<text x="244.6" y="148.7">C8</text>
<text x="34.4" y="152">CC1</text>
<text x="34.4" y="154.5">CC2</text>
<text x="51.2" y="152">5.1k</text>
<text x="58.9" y="155.8">GND</text>
<text x="71.4" y="154.3">0.1uF</text>
<text x="245.4" y="153">0.1uF</text>
<text x="35.3" y="159.6">D-</text>
<text x="51.7" y="157.1">R6</text>
<text x="57.9" y="161.9">U3</text>
<text x="73.6" y="161.1">R7</text>
<text x="104.6" y="160.9">R232</text>
<text x="110.1" y="159.3" transform="rotate(-90 110.1 159.3)">VCC</text>
<text x="112.6" y="157.9" transform="rotate(-90 112.6 157.9)">V3</text>
<text x="114.9" y="160.9">RXD</text>
<text x="115.2" y="158.3">TXD</text>
<text x="145" y="160.1">Q_NPN_BEC</text>
<text x="206.2" y="160.9">GND</text>
<text x="35.3" y="162.2">D-</text>
<text x="35.3" y="164.7">D+</text>
<text x="35.3" y="167.2">D+</text>
<text x="67.8" y="162.2">GND</text>
<text x="73.6" y="163.4">27</text>
<text x="104.6" y="166">UD+</text>
<text x="115.2" y="166">~{CTS}</text>
<text x="139.1" y="162.2">12k</text>
<text x="139.4" y="167.2">R2</text>
<text x="152.4" y="167.5">Q1</text>
<text x="47" y="171.8">USBLC6-2SC6</text>
<text x="79.7" y="171">R8</text>
<text x="79.7" y="173.1">27</text>
<text x="104.6" y="168.5">UD-</text>
<text x="114.9" y="173.6">~{DCD}</text>
<text x="114.9" y="168.5">~{DSR}</text>
<text x="116.8" y="171">~{RI}</text>
<text x="162.2" y="173.8">+3.3V</text>
<text x="22.5" y="178.1" transform="rotate(-90 22.5 178.1)">SHIELD</text>
<text x="30.1" y="178.1" transform="rotate(-90 30.1 178.1)">GND</text>
<text x="112.6" y="179.8" transform="rotate(-90 112.6 179.8)">GND</text>
<text x="115.2" y="176.1">~{DTR}</text>
<text x="115.2" y="178.7">~{RTS}</text>
<text x="144.8" y="179.7">Q_NPN_BEC</text>
<text x="61.5" y="182.5">GND</text>
<text x="113.9" y="183.7">U1</text>
<text x="139.1" y="181.2">12k</text>
<text x="163.4" y="183.4" transform="rotate(-90 163.4 183.4)">10k</text>
<text x="168.5" y="183.8" transform="rotate(-90 168.5 183.8)">R11</text>
<text x="109.7" y="191.4">GND</text>
<text x="113.9" y="186.3">CH340C</text>
<text x="139.4" y="186.3">R3</text>
<text x="152.2" y="186.8">Q2</text>
<text x="26.7" y="193.9">GND</text>
</g>
<g font-size="1.8" fill="#a90000">
<text x="211.8" y="41.3" transform="rotate(-90 211.8 41.3)">8</text>
<text x="197.4" y="44.2">1</text>
<text x="224.7" y="44.2">18</text>
<text x="224.7" y="46.7">22</text>
<text x="54.5" y="50.5">1</text>
<text x="54.5" y="53.1">2</text>
<text x="64.1" y="48">1</text>
<text x="64.1" y="50.5">2</text>
<text x="64.1" y="53.1">3</text>
<text x="88.9" y="48">10</text>
<text x="89.5" y="50.5">9</text>
<text x="89.5" y="53.1">8</text>
<text x="197.4" y="49.3">3</text>
<text x="224.7" y="49.3">17</text>
<text x="224.7" y="51.8">21</text>
<text x="54.5" y="55.6">3</text>
<text x="54.5" y="58.2">4</text>
<text x="64.1" y="55.6">4</text>
<text x="64.1" y="58.2">5</text>
<text x="89.5" y="55.6">7</text>
<text x="89.5" y="58.2">6</text>
<text x="197.4" y="54.4">2</text>
<text x="197.4" y="59.4">9</text>
<text x="224.7" y="54.4">19</text>
<text x="224.7" y="56.9">20</text>
<text x="225.4" y="59.4">6</text>
<text x="196.8" y="62">10</text>
<text x="196.8" y="64.5">11</text>
<text x="225.4" y="62">7</text>
<text x="225.4" y="64.5">5</text>
<text x="196.8" y="67.1">12</text>
<text x="196.8" y="69.6">13</text>
<text x="224.7" y="67.1">16</text>
<text x="225.4" y="69.6">4</text>
<text x="196.8" y="72.1">14</text>
<text x="211.8" y="77.5" transform="rotate(-90 211.8 77.5)">15</text>
<text x="208.8" y="102.6">1</text>
<text x="208.8" y="107.7">4</text>
<text x="226.6" y="102.6">2</text>
<text x="226.6" y="107.7">3</text>
<text x="240.6" y="102.6">1</text>
<text x="255.8" y="102.6">2</text>
<text x="111.7" y="109">2</text>
<text x="111.7" y="111.5">3</text>
<text x="218.2" y="112.5" transform="rotate(-90 218.2 112.5)">5</text>
<text x="51.4" y="136.9">1</text>
<text x="64.1" y="136.9">2</text>
<text x="212.7" y="140.7">1</text>
<text x="212.7" y="143.3">2</text>
<text x="235.5" y="140.7">4</text>
<text x="235.5" y="143.3">5</text>
<text x="40.7" y="145.8">A4</text>
<text x="212.7" y="145.8">3</text>
<text x="40.6" y="153.4">B5</text>
<text x="40.7" y="150.9">A5</text>
<text x="109" y="155" transform="rotate(-90 109 155)">16</text>
<text x="111.5" y="154.4" transform="rotate(-90 111.5 154.4)">4</text>
<text x="40.6" y="161">B7</text>
<text x="40.7" y="158.5">A7</text>
<text x="63.2" y="162" transform="rotate(-90 63.2 162)">5</text>
<text x="101.6" y="159.8">15</text>
<text x="119.9" y="157.2">2</text>
<text x="119.9" y="159.8">3</text>
<text x="158.5" y="160.7" transform="rotate(-90 158.5 160.7)">3</text>
<text x="40.6" y="166.1">B6</text>
<text x="40.7" y="163.6">A6</text>
<text x="59" y="164.8">1</text>
<text x="59" y="167.4">3</text>
<text x="66.6" y="164.8">6</text>
<text x="66.6" y="167.4">4</text>
<text x="102.2" y="164.8">5</text>
<text x="102.2" y="167.4">6</text>
<text x="119.3" y="167.4">10</text>
<text x="119.9" y="164.8">9</text>
<text x="151.7" y="163.6">1</text>
<text x="63.2" y="172.2" transform="rotate(-90 63.2 172.2)">2</text>
<text x="119.3" y="169.9">11</text>
<text x="119.3" y="172.5">12</text>
<text x="158.5" y="168.3" transform="rotate(-90 158.5 168.3)">2</text>
<text x="119.3" y="175">13</text>
<text x="119.3" y="177.5">14</text>
<text x="158.5" y="179.8" transform="rotate(-90 158.5 179.8)">2</text>
<text x="21.3" y="182.9" transform="rotate(-90 21.3 182.9)">S1</text>
<text x="29" y="182.9" transform="rotate(-90 29 182.9)">A1</text>
<text x="111.5" y="182.3" transform="rotate(-90 111.5 182.3)">1</text>
<text x="151.7" y="182.6">1</text>
<text x="158.5" y="187.4" transform="rotate(-90 158.5 187.4)">3</text>
</g>
<g font-size="1.8" fill="#0f0f0f">
<text x="104.1" y="47.9">SDA</text>
<text x="231.1" y="46.6">TX</text>
<text x="237.5" y="44.1">GPIO0</text>
<text x="104.1" y="50.5">SCL</text>
<text x="229.9" y="51.7">RX</text>
<text x="231.1" y="54.3">SDA</text>
<text x="240" y="59.3">SN74_1A</text>
<text x="240" y="56.8">SCL</text>
<text x="121.9" y="108.9">LED_DIN</text>
<text x="199.4" y="143.2">SN74_1A</text>
<text x="245.1" y="140.6">LED_DIN</text>
<text x="167.6" y="155.9">~{RST}</text>
<text x="123.2" y="157.1">RX</text>
<text x="123.2" y="159.7">TX</text>
<text x="86.4" y="167.3">D-</text>
<text x="86.4" y="164.8">D+</text>
<text x="94.7" y="164.8">D+</text>
<text x="94.7" y="167.3">D-</text>
<text x="168.9" y="188.9">GPIO0</text>
</g>
<text font-size="1.8" fill="#009600" x="188.1" y="44.1">~{RST}</text>
</svg>
